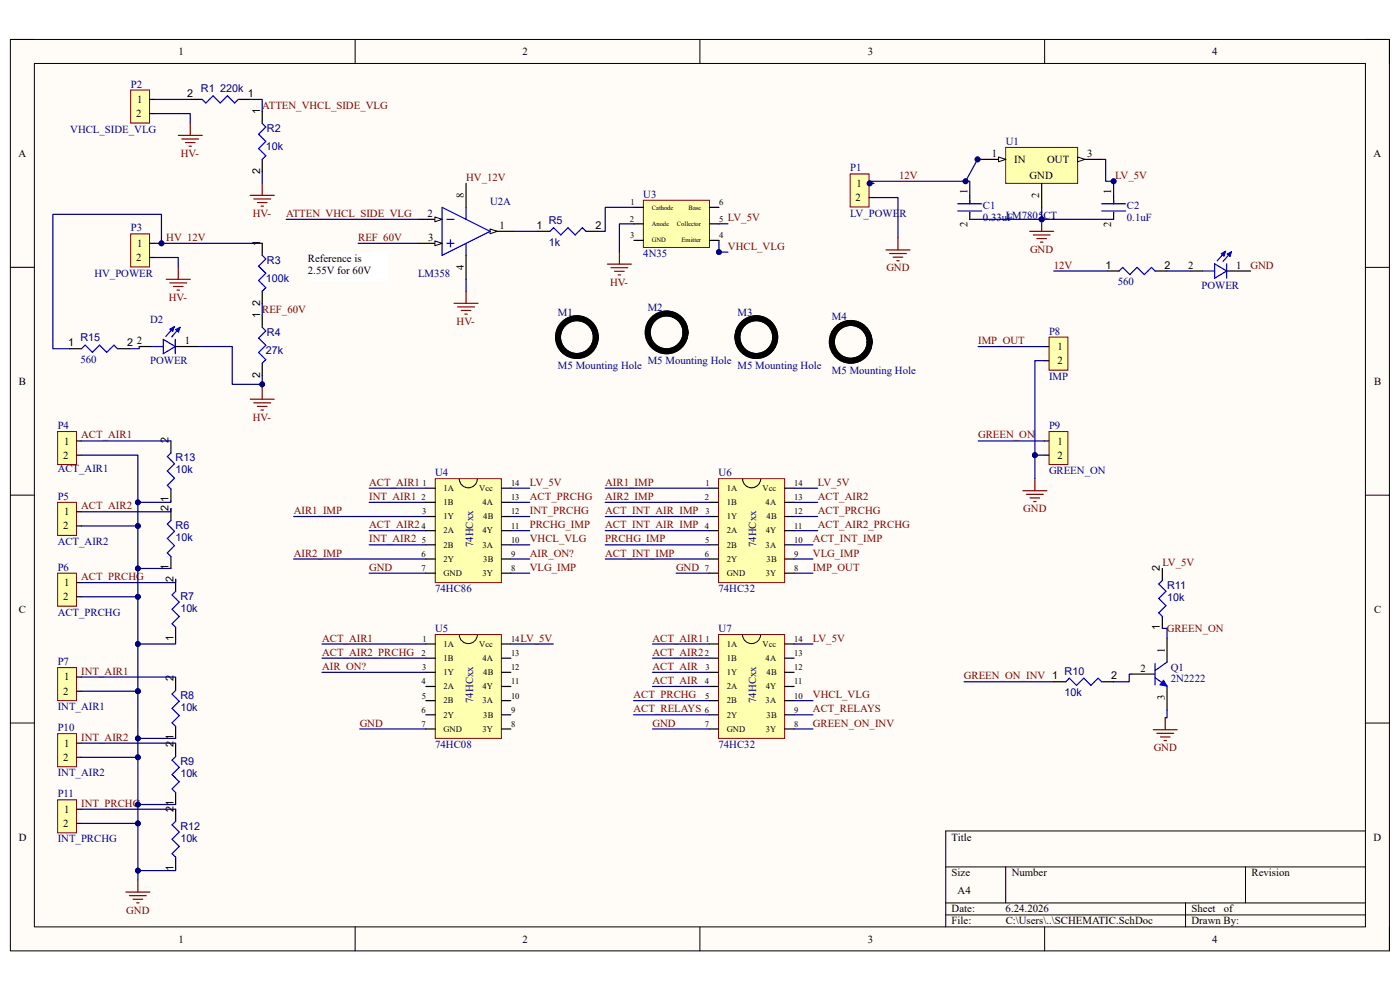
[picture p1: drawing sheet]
<svg xmlns="http://www.w3.org/2000/svg" width="297mm" height="210mm" viewBox="0 0 297 210" stroke-linecap="round" stroke-linejoin="round" font-family="sans-serif">
<path d="M2.2 8.4h292.6v193.3h-292.6z" fill-rule="evenodd" fill="#fffcf8"/>
<path d="M2.2 8.4h292.6v193.3h-292.6z" fill="none" stroke="#000" stroke-width=".21"/>
<path d="M7.3 13.5h282.4v183.1h-282.4z" fill-rule="evenodd" fill="#fffcf8"/>
<g fill="none" stroke="#000" stroke-width=".21">
<path d="M2.2 8.4h5.1M7.3 13.5h282.4v183.1h-282.4zM75.3 8.4v5.1M148.5 8.4v5.1M221.6 8.4v5.1M289.7 8.4h5.1v5.1M2.2 56.7h5.1M289.7 56.7h5.1M2.2 105h5.1M289.7 105.1h5.1M2.2 153.4h5.1M289.7 153.4h5.1"/>
<path d="M289.7 176.3h-89.1v20.3M75.3 196.6v5.1M148.5 196.6v5.1M200.6 183.9h89.1M200.6 191.5h89.1M200.6 194.1h89.1M213.4 183.9v7.6M221.6 196.6v5.1M251.5 191.5v5.1M264.2 183.9v7.6M294.8 196.6v5.1"/>
</g>
<path d="M180.4 36.9h4v7h-4z" fill-rule="evenodd" fill="#ffffb0"/>
<path d="M180.4 36.9h4v7h-4z" fill="none" stroke="#800000" stroke-width=".21"/>
<path d="M184.4 38.9h1M184.4 41.9h1M205.7 41.4v1.8M205.7 45v1.5M236.3 41.4v1.8M236.3 45v1.5" fill="none" stroke="#000" stroke-width=".25"/>
<path d="M203.2 43.2h5.1M203.2 44.8h5.1M205.7 42.5v.7M205.7 45v.3M233.7 43.2h5.1M233.7 44.8h5.1M236.3 42.5v.7M236.3 45v.3" fill="none" stroke="#00f" stroke-width=".25"/>
<path d="M27.7 19.1h4v7h-4z" fill-rule="evenodd" fill="#ffffb0"/>
<path d="M27.7 19.1h4v7h-4z" fill="none" stroke="#800000" stroke-width=".21"/>
<path d="M31.7 21.1h1M31.7 24.1h1M40.4 21.1h2.5M50.5 21.1h2.6M55.6 23.6v2.6M55.6 33.8v2.6" fill="none" stroke="#000" stroke-width=".25"/>
<path d="M42.9 21.1l.8 .8 1.5-1.6 1.5 1.6 1.5-1.6 1.6 1.6 .7-.8M55.6 26.2l.8 .7-1.5 1.6 1.5 1.5-1.5 1.5 1.5 1.5-.8 .8" fill="none" stroke="#00f" stroke-width=".25"/>
<path d="M218.5 49.1h5M219.2 49.8h3.6M220 50.6h2M220.7 51.4h.5M221 46.5v2.6" fill="none" stroke="#800000" stroke-width=".25"/>
<circle cx="221" cy="46.5" r=".51" fill="#000080"/>
<circle cx="221" cy="46.5" r=".51" fill="none" stroke="#000080" stroke-width=".21"/>
<path d="M37.8 28.7h5.1M38.6 29.5h3.5M39.3 30.2h2.1M40.1 31h.5M40.4 26.2v2.5M55.6 38.9v2.5M53.1 41.4h5.1M53.8 42.2h3.6M54.6 43h2M55.4 43.7h.5" fill="none" stroke="#800000" stroke-width=".25"/>
<path d="M88.7 51.6h5.1" fill="none" stroke="#000" stroke-width=".25"/>
<path d="M92.3 51.1l1.5 .5-1.5 .5z" fill="#f8fcff"/>
<path d="M92.3 51.1l1.5 .5-1.5 .5z" fill="none" stroke="#000" stroke-width=".21"/>
<path d="M88.7 46.5h5.1" fill="none" stroke="#000" stroke-width=".25"/>
<path d="M92.3 46l1.5 .5-1.5 .5z" fill="#f8fcff"/>
<path d="M92.3 46l1.5 .5-1.5 .5z" fill="none" stroke="#000" stroke-width=".21"/>
<path d="M104 49.1h5.1" fill="none" stroke="#000" stroke-width=".25"/>
<path d="M104 48.6l1.5 .5-1.5 .5z" fill="#f8fcff"/>
<path d="M104 48.6l1.5 .5-1.5 .5z" fill="none" stroke="#000" stroke-width=".21"/>
<path d="M93.8 44l10.2 5.1-10.2 5.1zM94.8 46.5h1.5M94.8 51.6h1.5M95.6 50.9v1.5M98.9 44v2.5M98.9 51.6v2.6" fill="none" stroke="#00f" stroke-width=".25"/>
<path d="M98.9 38.9v5.1M98.9 54.2v5.1" fill="none" stroke="#000" stroke-width=".25"/>
<path d="M27.7 49.6h4v7h-4z" fill-rule="evenodd" fill="#ffffb0"/>
<path d="M27.7 49.6h4v7h-4z" fill="none" stroke="#800000" stroke-width=".21"/>
<path d="M31.7 51.6h1M31.7 54.6h1M55.6 51.6v2.6M55.6 61.8v2.5M55.6 66.9v2.5M55.6 77.1v2.5" fill="none" stroke="#000" stroke-width=".25"/>
<g fill="none" stroke="#800000" stroke-width=".25">
<path d="M35.3 59.3h5.1M37.8 56.7v2.6M36 60h3.6M36.8 60.8h2M37.6 61.5h.5M96.3 64.3h5.1M97.1 65.1h3.6M97.9 65.9h2M98.6 66.6h.5M98.9 61.8v2.5M53.1 84.7h5.1M53.8 85.5h3.6"/>
<path d="M54.6 86.2h2M55.4 87h.5M55.6 82.1v2.6"/>
</g>
<path d="M55.6 54.2l.8 .7-1.5 1.6 1.5 1.5-1.5 1.5 1.5 1.5-.8 .8M55.6 69.4l.8 .8-1.5 1.5 1.5 1.5-1.5 1.6 1.5 1.5-.8 .8" fill="none" stroke="#00f" stroke-width=".25"/>
<path d="M136.5 42.5h14v10h-14z" fill-rule="evenodd" fill="#ffffb0"/>
<path d="M136.5 42.5h14v10h-14z" fill="none" stroke="#800000" stroke-width=".21"/>
<path d="M114.1 49.1h2.6M124.3 49.1h2.6M134.5 44h2M134.5 51h2M134.5 47.5h2M150.5 44h2M150.5 51h2M150.5 47.5h2" fill="none" stroke="#000" stroke-width=".25"/>
<path d="M116.7 49.1l.7-.8 1.6 1.5 1.5-1.5 1.5 1.5 1.5-1.5 .8 .8" fill="none" stroke="#00f" stroke-width=".25"/>
<path d="M92.3 101.6h14.1v22h-14.1z" fill-rule="evenodd" fill="#ffffb0"/>
<path d="M92.3 101.6h14.1v22h-14.1z" fill="none" stroke="#800000" stroke-width=".21"/>
<g fill="none" stroke="#000" stroke-width=".25">
<path d="M90.3 118.6h2M90.3 115.6h2M90.3 112.6h2M90.3 109.6h2M90.3 106.6h2M90.3 103.6h2M106.4 118.6h2M106.4 115.6h2M106.4 112.6h2M106.4 109.6h2M106.4 106.6h2M106.4 103.6h2"/>
<path d="M90.3 121.6h2M106.4 121.6h2"/>
</g>
<path d="M97.4 101.6a1.92 1.92 0 0 0 1.9 1.9 1.92 1.92 0 0 0 2-1.8" fill="none" stroke="#000" stroke-width=".21"/>
<path d="M152.4 101.6h14.1v22h-14.1z" fill-rule="evenodd" fill="#ffffb0"/>
<path d="M152.4 101.6h14.1v22h-14.1z" fill="none" stroke="#800000" stroke-width=".21"/>
<g fill="none" stroke="#000" stroke-width=".25">
<path d="M150.4 118.6h2M150.4 115.6h2M150.4 112.6h2M150.4 109.6h2M150.4 106.6h2M150.4 103.6h2M166.5 118.6h2M166.5 115.6h2M166.5 112.6h2M166.5 109.6h2M166.5 106.6h2M166.5 103.6h2"/>
<path d="M150.4 121.6h2M166.5 121.6h2"/>
</g>
<path d="M157.5 101.6a1.92 1.92 0 0 0 1.9 1.9 1.92 1.92 0 0 0 2-1.8" fill="none" stroke="#000" stroke-width=".21"/>
<path d="M92.3 134.6h14.1v22h-14.1z" fill-rule="evenodd" fill="#ffffb0"/>
<path d="M92.3 134.6h14.1v22h-14.1z" fill="none" stroke="#800000" stroke-width=".21"/>
<g fill="none" stroke="#000" stroke-width=".25">
<path d="M90.3 139.6h2M90.3 136.6h2M106.4 139.6h2M106.4 136.6h2M246.6 120.6v2.5M246.6 130.8v2.5M90.3 154.6h2M90.3 151.6h2M90.3 148.6h2M90.3 145.6h2M90.3 142.6h2M106.4 154.6h2"/>
<path d="M106.4 151.6h2M106.4 148.6h2M106.4 145.6h2M106.4 142.6h2M223.6 144.6h2.5M233.7 144.6h2.6"/>
</g>
<path d="M97.4 134.7a1.92 1.92 0 0 0 1.9 1.8 1.92 1.92 0 0 0 2-1.8" fill="none" stroke="#000" stroke-width=".21"/>
<path d="M246.6 123.1l-.8 .8 1.6 1.5-1.6 1.5 1.6 1.6-1.6 1.5 .8 .8M226.1 144.6l.8-.7 1.5 1.5 1.5-1.5 1.5 1.5 1.6-1.5 .7 .7" fill="none" stroke="#00f" stroke-width=".25"/>
<path d="M244.7 154.8h5.1M245.4 155.6h3.6M246.2 156.3h2M247 157.1h.5M247.2 152.3v2.5" fill="none" stroke="#800000" stroke-width=".25"/>
<path d="M222.6 71.5h4v7h-4z" fill-rule="evenodd" fill="#ffffb0"/>
<path d="M222.6 71.5h4v7h-4z" fill="none" stroke="#800000" stroke-width=".21"/>
<path d="M221.6 73.5h1M221.6 76.5h1" fill="none" stroke="#000" stroke-width=".25"/>
<path d="M222.6 91.5h4v7.1h-4z" fill-rule="evenodd" fill="#ffffb0"/>
<path d="M222.6 91.5h4v7.1h-4z" fill="none" stroke="#800000" stroke-width=".21"/>
<path d="M221.6 93.5h1M221.6 96.6h1" fill="none" stroke="#000" stroke-width=".25"/>
<path d="M217 104.1h5.1M217.8 104.9h3.5M218.5 105.6h2.1M219.3 106.4h.5M219.6 101.6v2.5" fill="none" stroke="#800000" stroke-width=".25"/>
<path d="M65.3 53.5h17v6h-17z" fill-rule="evenodd" fill="#fff"/>
<path d="M65.3 53.5h17v6h-17z" fill="none" stroke="#fff" stroke-width=".21"/>
<g fill="none" stroke="#000" stroke-width="1.3">
<circle cx="122.4" cy="71.5" r="4"/>
<circle cx="141.4" cy="70.5" r="4"/>
<circle cx="160.5" cy="71.5" r="4"/>
<circle cx="180.5" cy="72.5" r="4"/>
</g>
<path d="M122.4 75.5h.5M141.4 74.5h.5M160.5 75.5h.5M180.5 76.5h.5" fill="none" stroke="#000" stroke-width=".25"/>
<path d="M12.2 91.5h4v7.1h-4z" fill-rule="evenodd" fill="#ffffb0"/>
<path d="M12.2 91.5h4v7.1h-4z" fill="none" stroke="#800000" stroke-width=".21"/>
<path d="M16.2 93.5h1M16.2 96.6h1" fill="none" stroke="#000" stroke-width=".25"/>
<path d="M12.2 106.6h4v7h-4z" fill-rule="evenodd" fill="#ffffb0"/>
<path d="M12.2 106.6h4v7h-4z" fill="none" stroke="#800000" stroke-width=".21"/>
<path d="M16.2 108.6h1M16.2 111.6h1" fill="none" stroke="#000" stroke-width=".25"/>
<path d="M12.2 121.6h4v7h-4z" fill-rule="evenodd" fill="#ffffb0"/>
<path d="M12.2 121.6h4v7h-4z" fill="none" stroke="#800000" stroke-width=".21"/>
<path d="M16.2 123.6h1M16.2 126.6h1" fill="none" stroke="#000" stroke-width=".25"/>
<path d="M12.2 141.6h4v7h-4z" fill-rule="evenodd" fill="#ffffb0"/>
<path d="M12.2 141.6h4v7h-4z" fill="none" stroke="#800000" stroke-width=".21"/>
<path d="M16.2 143.6h1M16.2 146.6h1" fill="none" stroke="#000" stroke-width=".25"/>
<path d="M12.2 155.6h4v7.1h-4z" fill-rule="evenodd" fill="#ffffb0"/>
<path d="M12.2 155.6h4v7.1h-4z" fill="none" stroke="#800000" stroke-width=".21"/>
<path d="M16.2 157.6h1M16.2 160.6h1" fill="none" stroke="#000" stroke-width=".25"/>
<path d="M12.2 169.7h4v7h-4z" fill-rule="evenodd" fill="#ffffb0"/>
<path d="M12.2 169.7h4v7h-4z" fill="none" stroke="#800000" stroke-width=".21"/>
<path d="M16.2 171.7h1M16.2 174.7h1" fill="none" stroke="#000" stroke-width=".25"/>
<path d="M26.7 189.2h5.1M27.5 190h3.5M28.2 190.8h2.1M29 191.5h.5M29.3 186.7v2.5" fill="none" stroke="#800000" stroke-width=".25"/>
<path d="M152.4 134.6h14.1v22h-14.1z" fill-rule="evenodd" fill="#ffffb0"/>
<path d="M152.4 134.6h14.1v22h-14.1z" fill="none" stroke="#800000" stroke-width=".21"/>
<g fill="none" stroke="#000" stroke-width=".25">
<path d="M36.3 93.5v2.6M36.3 103.7v2.6M36.3 107.9v2.5M36.3 118v2.6M37.3 122.9v2.5M37.3 133.1v2.5M150.4 139.6h2M150.4 136.6h2M166.5 139.6h2M166.5 136.6h2M247.6 135.4v5.1M37.3 143.9v2.6"/>
<path d="M37.3 154.1v2.5M37.3 157.9v2.6M150.4 154.6h2M150.4 151.6h2M150.4 148.6h2M150.4 145.6h2M150.4 142.6h2M166.5 154.6h2M166.5 151.6h2M166.5 148.6h2M166.5 145.6h2M166.5 142.6h2"/>
<path d="M240 143h5M247.6 145.6v5M37.3 168.1v2.6M37.3 171.7v2.5M37.3 181.8v2.6"/>
</g>
<path d="M157.5 134.7a1.92 1.92 0 0 0 1.9 1.8 1.92 1.92 0 0 0 2-1.8" fill="none" stroke="#000" stroke-width=".21"/>
<path d="M36.3 96.1l-.8 .8 1.5 1.5-1.5 1.5 1.5 1.5-1.5 1.6 .8 .7M36.3 110.4l-.8 .8 1.5 1.5-1.5 1.5 1.5 1.6-1.5 1.5 .8 .7M37.3 125.4l-.8 .8 1.5 1.5-1.5 1.6 1.5 1.5-1.5 1.5 .8 .8M37.3 146.5l-.8 .7 1.5 1.6-1.5 1.5 1.5 1.5-1.5 1.5 .8 .8M245 143.8l2.6 1.8M245 140.7v4.6M247.6 140.5l-2.6 1.7M37.3 160.5l-.8 .8 1.5 1.5-1.5 1.5 1.5 1.5-1.5 1.6 .8 .7M37.3 174.2l-.8 .8 1.5 1.5-1.5 1.5 1.5 1.6-1.5 1.5 .8 .7" fill="none" stroke="#00f" stroke-width=".25"/>
<path d="M128.9 56h5M129.6 56.8h3.6M130.4 57.6h2M131.2 58.3h.5M131.4 53.5v2.5M188 53h5.1M188.7 53.8h3.6M189.5 54.6h2M190.2 55.3h.6M190.5 50.5v2.5" fill="none" stroke="#800000" stroke-width=".25"/>
<path d="M246.8 144.3l.8 1.3-1.5-.3z" fill="#00f"/>
<path d="M246.8 144.3l.8 1.3-1.5-.3z" fill="none" stroke="#00f" stroke-width=".21"/>
<g fill="none" stroke="#00f" stroke-width=".25">
<path d="M237.4 57.5l.8-.8 1.5 1.6 1.5-1.6 1.6 1.6 1.5-1.6 .7 .8M255.1 57.5h2.6M257.7 56l2.5 1.5-2.5 1.5zM259.5 53.7l-.2 .2M259.6 53.6h.1v.7M260 53.3l-1.8 2.1M260 53.3l-.9 .5 .6 .5M260 53.3l-.3 1M260.2 56v3M260.8 53.8l-.3 .2M260.8 53.6h.1v.8M261.2 53.4l-1.7 2.1"/>
<path d="M261.2 53.4l-.8 .5 .5 .5M261.2 53.4l-.3 1M17.3 74l.8-.8 1.5 1.5 1.5-1.5 1.5 1.5 1.6-1.5 .7 .8M32.1 73.5h2.5M34.6 72l2.6 1.5-2.6 1.5zM36.5 69.7l-.3 .2M36.5 69.6h.1v.7M36.9 69.3l-1.7 2.1M36.9 69.3l-.8 .5 .5 .5M36.9 69.3l-.3 1M37.2 72v3M37.7 69.8l-.2 .2"/>
<path d="M37.8 69.7h.1v.7M38.2 69.4l-1.8 2.1M38.2 69.4l-.9 .5 .6 .5M38.2 69.4l-.3 1"/>
</g>
<path d="M234.9 57.5h2.5M245 57.5h2.6M252.6 57.5h2.5M260.2 57.5h5.1M14.8 74h2.5M24.9 74h2.6M29.5 73.5h2.6M37.2 73.5h5.1" fill="none" stroke="#000" stroke-width=".25"/>
<path d="M213.4 31.3h15.2v7.6h-15.2z" fill-rule="evenodd" fill="#ffffb0"/>
<path d="M213.4 31.3h15.2v7.6h-15.2z" fill="none" stroke="#800000" stroke-width=".21"/>
<path d="M208.3 33.8h5.1" fill="none" stroke="#000" stroke-width=".25"/>
<path d="M211.8 33.3l1.6 .5-1.6 .5z" fill="#f8fcff"/>
<path d="M211.8 33.3l1.6 .5-1.6 .5z" fill="none" stroke="#000" stroke-width=".21"/>
<path d="M221 38.9v5.1M228.6 33.8h5.1" fill="none" stroke="#000" stroke-width=".25"/>
<path d="M228.6 33.3l1.5 .5-1.5 .5z" fill="#f8fcff"/>
<path d="M228.6 33.3l1.5 .5-1.5 .5z" fill="none" stroke="#000" stroke-width=".21"/>
<path d="M221 44v2.5h-15.3" fill="none" stroke="#000080" stroke-width=".25"/>
<circle cx="221" cy="46.5" r=".51" fill="#000080"/>
<circle cx="221" cy="46.5" r=".51" fill="none" stroke="#000080" stroke-width=".21"/>
<path d="M221 46.5h15.3" fill="none" stroke="#000080" stroke-width=".25"/>
<circle cx="221" cy="46.5" r=".51" fill="#000080"/>
<circle cx="221" cy="46.5" r=".51" fill="none" stroke="#000080" stroke-width=".21"/>
<path d="M32.7 24.1h7.7v2.1M32.7 21.1h7.7M55.6 36.4v2.5M32.7 54.6h5.1v2.1M32.7 51.6h22.9M55.6 64.3v2.6" fill="none" stroke="#000080" stroke-width=".25"/>
<circle cx="34.3" cy="51.6" r=".51" fill="#000080"/>
<circle cx="34.3" cy="51.6" r=".51" fill="none" stroke="#000080" stroke-width=".21"/>
<path d="M55.6 79.6v2.5" fill="none" stroke="#000080" stroke-width=".25"/>
<circle cx="55.6" cy="81.5" r=".51" fill="#000080"/>
<circle cx="55.6" cy="81.5" r=".51" fill="none" stroke="#000080" stroke-width=".21"/>
<g fill="none" stroke="#000080" stroke-width=".25">
<path d="M53.1 21.1h2.5v2.5M60.7 46.5h28M76 51.6h12.7M98.9 59.3v2.5M109.1 49.1h5M152.4 53.5h2M154.4 47.5h-1.9M62.3 118.6h28M62.3 109.6h28M78.3 103.6h12M78.3 106.6h12M78.3 112.6h12"/>
<path d="M78.3 115.6h12M108.4 103.6h4M108.4 115.6h4M108.4 118.6h4M128.4 106.6h22M128.4 109.6h22M128.4 112.6h22M128.4 115.6h22M128.4 118.6h22M128.4 103.6h22M168.5 103.6h5M68.3 136.6h22"/>
<path d="M68.3 139.6h22M78.3 121.6h12M108.4 136.6h9M108.4 121.6h4M143.4 121.6h7M68.3 142.6h22M76.3 154.6h14"/>
</g>
<circle cx="152.5" cy="53.5" r=".51" fill="#000080"/>
<circle cx="152.5" cy="53.5" r=".51" fill="none" stroke="#000080" stroke-width=".21"/>
<path d="M152.5 51v2.5" fill="none" stroke="#000080" stroke-width=".25"/>
<circle cx="152.5" cy="53.5" r=".51" fill="#000080"/>
<circle cx="152.5" cy="53.5" r=".51" fill="none" stroke="#000080" stroke-width=".21"/>
<path d="M221.6 76.5h-2v20.1M204.5 144.6h19.1" fill="none" stroke="#000080" stroke-width=".25"/>
<circle cx="219.6" cy="96.6" r=".51" fill="#000080"/>
<circle cx="219.6" cy="96.6" r=".51" fill="none" stroke="#000080" stroke-width=".21"/>
<path d="M207.5 93.5h14.1M221.6 96.6h-2v5" fill="none" stroke="#000080" stroke-width=".25"/>
<circle cx="219.6" cy="96.6" r=".51" fill="#000080"/>
<circle cx="219.6" cy="96.6" r=".51" fill="none" stroke="#000080" stroke-width=".21"/>
<path d="M207.5 73.5h14.1M17.2 96.6h12v15" fill="none" stroke="#000080" stroke-width=".25"/>
<circle cx="29.2" cy="106.6" r=".51" fill="#000080"/>
<circle cx="29.2" cy="106.6" r=".51" fill="none" stroke="#000080" stroke-width=".21"/>
<circle cx="29.2" cy="111.6" r=".51" fill="#000080"/>
<circle cx="29.2" cy="111.6" r=".51" fill="none" stroke="#000080" stroke-width=".21"/>
<path d="M29.2 146.6v14" fill="none" stroke="#000080" stroke-width=".25"/>
<circle cx="29.2" cy="160.7" r=".51" fill="#000080"/>
<circle cx="29.2" cy="160.7" r=".51" fill="none" stroke="#000080" stroke-width=".21"/>
<circle cx="29.2" cy="156.6" r=".51" fill="#000080"/>
<circle cx="29.2" cy="156.6" r=".51" fill="none" stroke="#000080" stroke-width=".21"/>
<circle cx="29.2" cy="146.6" r=".51" fill="#000080"/>
<circle cx="29.2" cy="146.6" r=".51" fill="none" stroke="#000080" stroke-width=".21"/>
<path d="M17.2 174.7h12.1" fill="none" stroke="#000080" stroke-width=".25"/>
<circle cx="29.3" cy="174.7" r=".51" fill="#000080"/>
<circle cx="29.3" cy="174.7" r=".51" fill="none" stroke="#000080" stroke-width=".21"/>
<path d="M17.2 111.6h12v15" fill="none" stroke="#000080" stroke-width=".25"/>
<circle cx="29.2" cy="126.6" r=".51" fill="#000080"/>
<circle cx="29.2" cy="126.6" r=".51" fill="none" stroke="#000080" stroke-width=".21"/>
<circle cx="29.2" cy="120.6" r=".51" fill="#000080"/>
<circle cx="29.2" cy="120.6" r=".51" fill="none" stroke="#000080" stroke-width=".21"/>
<circle cx="29.2" cy="111.6" r=".51" fill="#000080"/>
<circle cx="29.2" cy="111.6" r=".51" fill="none" stroke="#000080" stroke-width=".21"/>
<path d="M17.2 126.6h12v20" fill="none" stroke="#000080" stroke-width=".25"/>
<circle cx="29.2" cy="126.6" r=".51" fill="#000080"/>
<circle cx="29.2" cy="126.6" r=".51" fill="none" stroke="#000080" stroke-width=".21"/>
<circle cx="29.2" cy="136.6" r=".51" fill="#000080"/>
<circle cx="29.2" cy="136.6" r=".51" fill="none" stroke="#000080" stroke-width=".21"/>
<circle cx="29.2" cy="146.6" r=".51" fill="#000080"/>
<circle cx="29.2" cy="146.6" r=".51" fill="none" stroke="#000080" stroke-width=".21"/>
<path d="M17.2 146.6h12" fill="none" stroke="#000080" stroke-width=".25"/>
<circle cx="29.2" cy="146.6" r=".51" fill="#000080"/>
<circle cx="29.2" cy="146.6" r=".51" fill="none" stroke="#000080" stroke-width=".21"/>
<path d="M17.2 160.7h12.1v26" fill="none" stroke="#000080" stroke-width=".25"/>
<circle cx="29.2" cy="160.7" r=".51" fill="#000080"/>
<circle cx="29.2" cy="160.7" r=".51" fill="none" stroke="#000080" stroke-width=".21"/>
<circle cx="29.2" cy="170.7" r=".51" fill="#000080"/>
<circle cx="29.2" cy="170.7" r=".51" fill="none" stroke="#000080" stroke-width=".21"/>
<circle cx="29.3" cy="174.7" r=".51" fill="#000080"/>
<circle cx="29.3" cy="174.7" r=".51" fill="none" stroke="#000080" stroke-width=".21"/>
<circle cx="29.3" cy="184.7" r=".51" fill="#000080"/>
<circle cx="29.3" cy="184.7" r=".51" fill="none" stroke="#000080" stroke-width=".21"/>
<g fill="none" stroke="#000080" stroke-width=".25">
<path d="M17.2 93.5h19.1M36.3 106.3v.3h-7.1M108.4 106.6h4M108.4 109.6h4M108.4 112.6h4M168.5 115.6h4M168.5 118.6h4M168.5 109.6h5M168.5 106.6h5M168.5 112.6h5M138.4 136.6h12M138.4 139.6h12"/>
<path d="M168.5 121.6h4M168.5 136.6h4M134.4 148.6h16M134.4 151.6h16M138.4 142.6h12M138.4 145.6h12M138.4 154.6h12M168.5 151.6h4M168.5 148.6h4M168.5 154.6h4"/>
</g>
<circle cx="29.2" cy="106.6" r=".51" fill="#000080"/>
<circle cx="29.2" cy="106.6" r=".51" fill="none" stroke="#000080" stroke-width=".21"/>
<path d="M36.3 107.9v.7h-19.1M29.2 120.6h7.1" fill="none" stroke="#000080" stroke-width=".25"/>
<circle cx="29.2" cy="120.6" r=".51" fill="#000080"/>
<circle cx="29.2" cy="120.6" r=".51" fill="none" stroke="#000080" stroke-width=".21"/>
<path d="M37.3 122.9v.7h-20.1M37.3 135.6v1h-8.1" fill="none" stroke="#000080" stroke-width=".25"/>
<circle cx="29.2" cy="136.6" r=".51" fill="#000080"/>
<circle cx="29.2" cy="136.6" r=".51" fill="none" stroke="#000080" stroke-width=".21"/>
<path d="M17.2 143.6h20.1v.3M29.2 156.6h8.1" fill="none" stroke="#000080" stroke-width=".25"/>
<circle cx="29.2" cy="156.6" r=".51" fill="#000080"/>
<circle cx="29.2" cy="156.6" r=".51" fill="none" stroke="#000080" stroke-width=".21"/>
<path d="M17.2 157.6h20.1v.3M29.2 170.7h8.1" fill="none" stroke="#000080" stroke-width=".25"/>
<circle cx="29.2" cy="170.7" r=".51" fill="#000080"/>
<circle cx="29.2" cy="170.7" r=".51" fill="none" stroke="#000080" stroke-width=".21"/>
<path d="M17.2 171.7h20.1M37.3 184.4v.3h-8" fill="none" stroke="#000080" stroke-width=".25"/>
<circle cx="29.3" cy="184.7" r=".51" fill="#000080"/>
<circle cx="29.3" cy="184.7" r=".51" fill="none" stroke="#000080" stroke-width=".21"/>
<path d="M34.3 51.6v-6.1h-23.1v28.5h3.6M134.5 44h-6.1v5.1h-1.5M134.5 47.5h-3.1v6M185.4 41.9h5.1v8.6M223.6 57.5h11.3M247.6 57.5h5M29.5 73.5v.5h-2M246.6 133.3h1v2.1M240 143h-.4v1.6h-3.3M247.6 150.6v1.7h-.4" fill="none" stroke="#000080" stroke-width=".25"/>
<circle cx="34.3" cy="51.6" r=".51" fill="#000080"/>
<circle cx="34.3" cy="51.6" r=".51" fill="none" stroke="#000080" stroke-width=".21"/>
<path d="M42.3 73.5h7v8h6.3" fill="none" stroke="#000080" stroke-width=".25"/>
<circle cx="55.6" cy="81.5" r=".51" fill="#000080"/>
<circle cx="55.6" cy="81.5" r=".51" fill="none" stroke="#000080" stroke-width=".21"/>
<path d="M184.4 38.9h1" fill="none" stroke="#000080" stroke-width=".25"/>
<circle cx="184.5" cy="38.9" r=".51" fill="#000080"/>
<circle cx="184.5" cy="38.9" r=".51" fill="none" stroke="#000080" stroke-width=".21"/>
<path d="M207.3 33.8h1" fill="none" stroke="#000080" stroke-width=".25"/>
<circle cx="207.4" cy="33.8" r=".51" fill="#000080"/>
<circle cx="207.4" cy="33.8" r=".51" fill="none" stroke="#000080" stroke-width=".21"/>
<path d="M184.5 38.9v-.4h21.2v2.9" fill="none" stroke="#000080" stroke-width=".25"/>
<circle cx="184.5" cy="38.9" r=".51" fill="#000080"/>
<circle cx="184.5" cy="38.9" r=".51" fill="none" stroke="#000080" stroke-width=".21"/>
<circle cx="204.8" cy="38.5" r=".51" fill="#000080"/>
<circle cx="204.8" cy="38.5" r=".51" fill="none" stroke="#000080" stroke-width=".21"/>
<path d="M207.4 33.8l-2.6 4.7" fill="none" stroke="#000080" stroke-width=".25"/>
<circle cx="207.4" cy="33.8" r=".51" fill="#000080"/>
<circle cx="207.4" cy="33.8" r=".51" fill="none" stroke="#000080" stroke-width=".21"/>
<circle cx="204.8" cy="38.5" r=".51" fill="#000080"/>
<circle cx="204.8" cy="38.5" r=".51" fill="none" stroke="#000080" stroke-width=".21"/>
<path d="M236.3 38.5v2.9" fill="none" stroke="#000080" stroke-width=".25"/>
<circle cx="236.3" cy="38.5" r=".51" fill="#000080"/>
<circle cx="236.3" cy="38.5" r=".51" fill="none" stroke="#000080" stroke-width=".21"/>
<path d="M233.7 33.8h.9v4.7h2" fill="none" stroke="#000080" stroke-width=".25"/>
<circle cx="236.3" cy="38.5" r=".51" fill="#000080"/>
<circle cx="236.3" cy="38.5" r=".51" fill="none" stroke="#000080" stroke-width=".21"/>
<g font-size="2.3">
<text x="37.9" y="11.7">1</text>
<text x="110.9" y="11.7">2</text>
<text x="184.1" y="11.7">3</text>
<text x="257.1" y="11.7">4</text>
<text x="29.1" y="21.8">1</text>
<text x="39.7" y="20.6">2</text>
<text x="52.6" y="20.6">1</text>
<text x="28.9" y="24.8">2</text>
<text x="55.2" y="24.1" transform="rotate(-90 55.2 24.1)">1</text>
<text x="3.9" y="33.3">A</text>
<text x="210.4" y="33.3">1</text>
<text x="215.1" y="34.6">IN</text>
<text x="222.2" y="34.6">OUT</text>
<text x="230.6" y="33.3">3</text>
<text x="291.4" y="33.3">A</text>
<text x="55.2" y="37" transform="rotate(-90 55.2 37)">2</text>
<text x="98.4" y="42" transform="rotate(-90 98.4 42)">8</text>
<text x="181.7" y="39.7">1</text>
<text x="205.2" y="41.2" transform="rotate(-90 205.2 41.2)">1</text>
<text x="218.4" y="37.9">GND</text>
<text x="220.5" y="42" transform="rotate(-90 220.5 42)">2</text>
<text x="235.8" y="41.2" transform="rotate(-90 235.8 41.2)">1</text>
<text x="90.7" y="46">2</text>
<text x="181.5" y="42.7">2</text>
<text x="29.1" y="52.4">1</text>
<text x="55.2" y="52.1" transform="rotate(-90 55.2 52.1)">1</text>
<text x="90.8" y="51.1">3</text>
<text x="106" y="48.6">1</text>
<text x="113.8" y="48.6">1</text>
<text x="126.4" y="48.6">2</text>
<text x="205.2" y="48.1" transform="rotate(-90 205.2 48.1)">2</text>
<text x="235.8" y="48.1" transform="rotate(-90 235.8 48.1)">2</text>
<text x="28.9" y="55.4">2</text>
<text x="65.3" y="55.5">Reference is</text>
<text x="65.3" y="58">2.55V for 60V</text>
<text x="98.4" y="57.3" transform="rotate(-90 98.4 57.3)">4</text>
<text x="234.5" y="57">1</text>
<text x="247.1" y="57">2</text>
<text x="252.1" y="57">2</text>
<text x="262.3" y="57">1</text>
<text x="55.2" y="65" transform="rotate(-90 55.2 65)">2</text>
<text x="55.2" y="67.4" transform="rotate(-90 55.2 67.4)">1</text>
<text x="14.4" y="73.5">1</text>
<text x="27" y="73.5">2</text>
<text x="29" y="73">2</text>
<text x="39.2" y="73">1</text>
<text x="224.3" y="74.3">1</text>
<text x="224.3" y="77.3">2</text>
<text x="4" y="81.6">B</text>
<text x="55.2" y="80.2" transform="rotate(-90 55.2 80.2)">2</text>
<text x="291.5" y="81.6">B</text>
<text x="13.6" y="94.3">1</text>
<text x="35.8" y="94.1" transform="rotate(-90 35.8 94.1)">2</text>
<text x="224.3" y="94.3">1</text>
<text x="13.4" y="97.3">2</text>
<text x="224.3" y="97.3">2</text>
<text x="35.8" y="106.6" transform="rotate(-90 35.8 106.6)">1</text>
<text x="13.4" y="112.3">2</text>
<text x="13.6" y="109.3">1</text>
<text x="35.8" y="108.4" transform="rotate(-90 35.8 108.4)">2</text>
<text x="13.6" y="124.3">1</text>
<text x="35.8" y="120.9" transform="rotate(-90 35.8 120.9)">1</text>
<text x="36.8" y="123.4" transform="rotate(-90 36.8 123.4)">2</text>
<text x="246.1" y="121.1" transform="rotate(-90 246.1 121.1)">2</text>
<text x="4" y="130">C</text>
<text x="13.4" y="127.3">2</text>
<text x="291.5" y="130">C</text>
<text x="36.8" y="135.9" transform="rotate(-90 36.8 135.9)">1</text>
<text x="246.1" y="133.6" transform="rotate(-90 246.1 133.6)">1</text>
<text x="241.9" y="142.5">2</text>
<text x="247.1" y="138.4" transform="rotate(-90 247.1 138.4)">1</text>
<text x="13.4" y="147.4">2</text>
<text x="13.6" y="144.4">1</text>
<text x="36.8" y="144.4" transform="rotate(-90 36.8 144.4)">2</text>
<text x="235.8" y="144.1">2</text>
<text x="247.1" y="148.5" transform="rotate(-90 247.1 148.5)">3</text>
<text x="13.4" y="161.4">2</text>
<text x="13.6" y="158.4">1</text>
<text x="36.8" y="158.5" transform="rotate(-90 36.8 158.5)">2</text>
<text x="36.8" y="157" transform="rotate(-90 36.8 157)">1</text>
<text x="13.6" y="172.4">1</text>
<text x="36.8" y="172.2" transform="rotate(-90 36.8 172.2)">21</text>
<text x="4" y="178.3">D</text>
<text x="13.4" y="175.4">2</text>
<text x="201.9" y="178.3">Title</text>
<text x="291.4" y="178.3">D</text>
<text x="36.8" y="184.7" transform="rotate(-90 36.8 184.7)">1</text>
<text x="201.9" y="185.9">Size</text>
<text x="214.6" y="185.9">Number</text>
<text x="265.5" y="185.9">Revision</text>
<text x="203.2" y="189.7">A4</text>
<text x="201.9" y="193.5">Date:</text>
<text x="201.9" y="196.1">File:</text>
<text x="213.3" y="193.5">6.24.2026</text>
<text x="213.4" y="196.1">C:\Users\..\SCHEMATIC.SchDoc</text>
<text x="252.8" y="193.5">Sheet</text>
<text x="252.8" y="196.1">Drawn By:</text>
<text x="259.6" y="193.5">of</text>
<text x="37.9" y="199.9">1</text>
<text x="110.9" y="199.9">2</text>
<text x="184.1" y="199.9">3</text>
<text x="257.1" y="199.9">4</text>
</g>
<g font-size="2.3" fill="#000080">
<text x="27.7" y="18.6">P2</text>
<text x="42.6" y="19.6">R1 220k</text>
<text x="14.9" y="28.2">VHCL_SIDE_VLG</text>
<text x="56.6" y="28">R2</text>
<text x="56.4" y="31.8">10k</text>
<text x="213.4" y="30.7">U1</text>
<text x="136.5" y="42">U3</text>
<text x="180.3" y="36.4">P1</text>
<text x="104" y="43.5">U2A</text>
<text x="116.4" y="47.5">R5</text>
<text x="180.3" y="45.9">LV_POWER</text>
<text x="208.5" y="44.2">C1</text>
<text x="208.5" y="46.8">0.33uF</text>
<text x="213.4" y="46.5">LM7805CT</text>
<text x="239.1" y="44.2">C2</text>
<text x="239.1" y="46.8">0.1uF</text>
<text x="27.7" y="49.1">P3</text>
<text x="116.4" y="52.2">1k</text>
<text x="20" y="58.7">HV_POWER</text>
<text x="56.4" y="59.8">100k</text>
<text x="56.6" y="56">R3</text>
<text x="88.7" y="58.7">LM358</text>
<text x="136.5" y="54.5">4N35</text>
<text x="137.4" y="66">M2</text>
<text x="237.2" y="60.5">560</text>
<text x="254.9" y="61.3">POWER</text>
<text x="31.8" y="68.6">D2</text>
<text x="56.6" y="71.2">R4</text>
<text x="118.4" y="67">M1</text>
<text x="156.5" y="67">M3</text>
<text x="176.5" y="68">M4</text>
<text x="222.5" y="71">P8</text>
<text x="17.1" y="77">560</text>
<text x="17.1" y="72.4">R15</text>
<text x="31.8" y="77.3">POWER</text>
<text x="56.4" y="75">27k</text>
<text x="137.4" y="77.3">M5 Mounting Hole</text>
<text x="118.4" y="78.3">M5 Mounting Hole</text>
<text x="156.5" y="78.3">M5 Mounting Hole</text>
<text x="176.5" y="79.3">M5 Mounting Hole</text>
<text x="222.5" y="80.6">IMP</text>
<text x="12.2" y="91">P4</text>
<text x="222.5" y="91">P9</text>
<text x="12.2" y="100">ACT_AIR1</text>
<text x="37.3" y="97.9">R13</text>
<text x="37.3" y="100.4">10k</text>
<text x="92.3" y="101">U4</text>
<text x="152.4" y="101">U6</text>
<text x="222.5" y="100.6">GREEN_ON</text>
<text x="12.2" y="106">P5</text>
<text x="37.3" y="112.2">R6</text>
<text x="12.2" y="115.6">ACT_AIR2</text>
<text x="37.3" y="114.7">10k</text>
<text x="100.4" y="116.1" transform="rotate(-90 100.4 116.1)">74HCxx</text>
<text x="160.4" y="116.1" transform="rotate(-90 160.4 116.1)">74HCxx</text>
<text x="12.2" y="121.1">P6</text>
<text x="92.3" y="125.6">74HC86</text>
<text x="152.4" y="125.6">74HC32</text>
<text x="247.6" y="124.9">R11</text>
<text x="12.2" y="130.6">ACT_PRCHG</text>
<text x="38.3" y="127.2">R7</text>
<text x="38.3" y="129.8">10k</text>
<text x="247.6" y="127.5">10k</text>
<text x="92.3" y="134.1">U5</text>
<text x="152.4" y="134.1">U7</text>
<text x="12.2" y="141.1">P7</text>
<text x="225.8" y="143.1">R10</text>
<text x="248.4" y="142.2">Q1</text>
<text x="38.3" y="148.3">R8</text>
<text x="100.4" y="149.1" transform="rotate(-90 100.4 149.1)">74HCxx</text>
<text x="160.4" y="149.1" transform="rotate(-90 160.4 149.1)">74HCxx</text>
<text x="225.8" y="147.7">10k</text>
<text x="248.4" y="144.8">2N2222</text>
<text x="12.2" y="150.7">INT_AIR1</text>
<text x="12.2" y="155.1">P10</text>
<text x="38.3" y="150.8">10k</text>
<text x="92.3" y="158.7">74HC08</text>
<text x="152.4" y="158.7">74HC32</text>
<text x="12.2" y="164.7">INT_AIR2</text>
<text x="38.3" y="162.3">R9</text>
<text x="38.3" y="164.8">10k</text>
<text x="12.2" y="169.2">P11</text>
<text x="12.2" y="178.7">INT_PRCHG</text>
<text x="38.3" y="176">R12</text>
<text x="38.3" y="178.6">10k</text>
</g>
<g font-size="2.3" fill="#800000">
<text x="55.6" y="23.1">ATTEN_VHCL_SIDE_VLG</text>
<text x="38.4" y="33.3">HV-</text>
<text x="98.9" y="38.4">HV_12V</text>
<text x="190.8" y="37.9">12V</text>
<text x="236.6" y="37.9">LV_5V</text>
<text x="53.6" y="46">HV-</text>
<text x="60.7" y="46">ATTEN_VHCL_SIDE_VLG</text>
<text x="154.4" y="46.9">LV_5V</text>
<text x="35.3" y="51.1">HV_12V</text>
<text x="76" y="51.1">REF_60V</text>
<text x="154.4" y="53">VHCL_VLG</text>
<text x="218.5" y="53.6">GND</text>
<text x="188" y="57.6">GND</text>
<text x="223.6" y="57">12V</text>
<text x="265.3" y="57">GND</text>
<text x="35.8" y="63.8">HV-</text>
<text x="129.4" y="60.6">HV-</text>
<text x="55.6" y="66.4">REF_60V</text>
<text x="96.9" y="68.9">HV-</text>
<text x="207.5" y="73">IMP_OUT</text>
<text x="53.6" y="89.3">HV-</text>
<text x="17.2" y="93">ACT_AIR1</text>
<text x="207.5" y="93">GREEN_ON</text>
<text x="78.3" y="103">ACT_AIR1</text>
<text x="78.3" y="106">INT_AIR1</text>
<text x="112.4" y="103">LV_5V</text>
<text x="112.4" y="106">ACT_PRCHG</text>
<text x="128.4" y="103">AIR1_IMP</text>
<text x="128.4" y="106">AIR2_IMP</text>
<text x="173.5" y="103">LV_5V</text>
<text x="173.5" y="106">ACT_AIR2</text>
<text x="17.2" y="108">ACT_AIR2</text>
<text x="62.3" y="109.1">AIR1_IMP</text>
<text x="78.3" y="112.1">ACT_AIR2</text>
<text x="112.4" y="109.1">INT_PRCHG</text>
<text x="112.4" y="112.1">PRCHG_IMP</text>
<text x="128.4" y="109.1">ACT_INT_AIR_IMP</text>
<text x="128.4" y="112.1">ACT_INT_AIR_IMP</text>
<text x="173.5" y="109.1">ACT_PRCHG</text>
<text x="173.5" y="112.1">ACT_AIR2_PRCHG</text>
<text x="217.1" y="108.7">GND</text>
<text x="62.3" y="118.1">AIR2_IMP</text>
<text x="78.3" y="115.1">INT_AIR2</text>
<text x="112.4" y="118.1">AIR_ON?</text>
<text x="112.4" y="115.1">VHCL_VLG</text>
<text x="128.4" y="115.1">PRCHG_IMP</text>
<text x="128.4" y="118.1">ACT_INT_IMP</text>
<text x="172.5" y="118.1">VLG_IMP</text>
<text x="172.5" y="115.1">ACT_INT_IMP</text>
<text x="17.2" y="123.1">ACT_PRCHG</text>
<text x="78.3" y="121.1">GND</text>
<text x="112.4" y="121.1">VLG_IMP</text>
<text x="143.4" y="121.1">GND</text>
<text x="172.5" y="121.1">IMP_OUT</text>
<text x="246.6" y="120.1">LV_5V</text>
<text x="68.3" y="136.1">ACT_AIR1</text>
<text x="110.4" y="136.1">LV_5V</text>
<text x="138.4" y="136.1">ACT_AIR1</text>
<text x="172.5" y="136.1">LV_5V</text>
<text x="247.6" y="134.1">GREEN_ON</text>
<text x="17.2" y="143.1">INT_AIR1</text>
<text x="68.3" y="139.1">ACT_AIR2_PRCHG</text>
<text x="68.3" y="142.1">AIR_ON?</text>
<text x="138.4" y="139.1">ACT_AIR2</text>
<text x="138.4" y="142.1">ACT_AIR</text>
<text x="134.4" y="148.1">ACT_PRCHG</text>
<text x="138.4" y="145.1">ACT_AIR</text>
<text x="172.5" y="148.1">VHCL_VLG</text>
<text x="204.5" y="144.1">GREEN_ON_INV 1</text>
<text x="76.3" y="154.1">GND</text>
<text x="134.4" y="151.1">ACT_RELAYS</text>
<text x="138.4" y="154.1">GND</text>
<text x="172.5" y="151.1">ACT_RELAYS</text>
<text x="172.5" y="154.1">GREEN_ON_INV</text>
<text x="17.2" y="157.1">INT_AIR2</text>
<text x="244.8" y="159.4">GND</text>
<text x="17.2" y="171.2">INT_PRCHG</text>
<text x="26.8" y="193.8">GND</text>
</g>
<g font-size="1.8">
<text x="133.6" y="47.1">2</text>
<text x="133.8" y="43.6">1</text>
<text x="152.6" y="47.1">5</text>
<text x="152.6" y="43.6">6</text>
<text x="133.7" y="50.6">3</text>
<text x="152.6" y="50.6">4</text>
<text x="89.5" y="106.1">2</text>
<text x="89.6" y="103.1">1</text>
<text x="94.1" y="107.1">1B</text>
<text x="94.1" y="104.1">1A</text>
<text x="101.7" y="104.1">Vcc</text>
<text x="102.4" y="107.1">4A</text>
<text x="108.4" y="106.1">13</text>
<text x="108.4" y="103.1">14</text>
<text x="149.6" y="106.1">2</text>
<text x="149.7" y="103.1">1</text>
<text x="154.2" y="107.1">1B</text>
<text x="154.2" y="104.1">1A</text>
<text x="161.8" y="104.1">Vcc</text>
<text x="162.4" y="107.1">4A</text>
<text x="168.5" y="106.1">13</text>
<text x="168.5" y="103.1">14</text>
<text x="89.5" y="112.1">4</text>
<text x="89.5" y="109.1">3</text>
<text x="94.1" y="110.2">1Y</text>
<text x="94.1" y="113.2">2A</text>
<text x="102.4" y="113.2">4Y</text>
<text x="102.5" y="110.2">4B</text>
<text x="108.4" y="112.1">11</text>
<text x="108.4" y="109.1">12</text>
<text x="149.6" y="112.1">4</text>
<text x="149.6" y="109.1">3</text>
<text x="154.2" y="110.2">1Y</text>
<text x="154.2" y="113.2">2A</text>
<text x="162.5" y="113.2">4Y</text>
<text x="162.6" y="110.2">4B</text>
<text x="168.5" y="112.1">11</text>
<text x="168.5" y="109.1">12</text>
<text x="89.5" y="118.2">6</text>
<text x="89.5" y="115.1">5</text>
<text x="94.1" y="116.2">2B</text>
<text x="94.1" y="119.2">2Y</text>
<text x="102.4" y="116.2">3A</text>
<text x="102.5" y="119.2">3B</text>
<text x="108.4" y="118.2">9</text>
<text x="108.4" y="115.1">10</text>
<text x="149.6" y="118.2">6</text>
<text x="149.6" y="115.1">5</text>
<text x="154.2" y="116.2">2B</text>
<text x="154.2" y="119.2">2Y</text>
<text x="162.4" y="116.2">3A</text>
<text x="162.6" y="119.2">3B</text>
<text x="168.5" y="118.2">9</text>
<text x="168.5" y="115.1">10</text>
<text x="89.5" y="121.2">7</text>
<text x="94.1" y="122.2">GND</text>
<text x="102.4" y="122.2">3Y</text>
<text x="108.4" y="121.2">8</text>
<text x="149.6" y="121.2">7</text>
<text x="154.2" y="122.2">GND</text>
<text x="162.5" y="122.2">3Y</text>
<text x="168.5" y="121.2">8</text>
<text x="89.6" y="136.2">1</text>
<text x="94.1" y="137.2">1A</text>
<text x="101.7" y="137.2">Vcc</text>
<text x="108.4" y="136.2">14</text>
<text x="149.7" y="136.2">1</text>
<text x="154.2" y="137.2">1A</text>
<text x="161.8" y="137.2">Vcc</text>
<text x="168.5" y="136.2">14</text>
<text x="89.5" y="139.2">2</text>
<text x="89.5" y="142.2">3</text>
<text x="94.1" y="140.2">1B</text>
<text x="94.1" y="143.2">1Y</text>
<text x="102.4" y="140.2">4A</text>
<text x="102.5" y="143.2">4B</text>
<text x="108.4" y="142.2">12</text>
<text x="108.4" y="139.2">13</text>
<text x="149.6" y="139.2">2</text>
<text x="149.6" y="142.2">3</text>
<text x="154.2" y="140.2">1B</text>
<text x="154.2" y="143.2">1Y</text>
<text x="162.4" y="140.2">4A</text>
<text x="162.6" y="143.2">4B</text>
<text x="168.5" y="142.2">12</text>
<text x="168.5" y="139.2">13</text>
<text x="89.5" y="145.2">4</text>
<text x="89.5" y="148.2">5</text>
<text x="94.1" y="146.2">2A</text>
<text x="94.1" y="149.2">2B</text>
<text x="102.4" y="149.2">3A</text>
<text x="102.4" y="146.2">4Y</text>
<text x="108.4" y="148.2">10</text>
<text x="108.4" y="145.2">11</text>
<text x="149.6" y="145.2">4</text>
<text x="149.6" y="148.2">5</text>
<text x="154.2" y="146.2">2A</text>
<text x="154.2" y="149.2">2B</text>
<text x="162.4" y="149.2">3A</text>
<text x="162.5" y="146.2">4Y</text>
<text x="168.5" y="148.2">10</text>
<text x="168.5" y="145.2">11</text>
<text x="89.5" y="151.2">6</text>
<text x="89.5" y="154.2">7</text>
<text x="94.1" y="152.2">2Y</text>
<text x="94.1" y="155.2">GND</text>
<text x="102.4" y="155.2">3Y</text>
<text x="102.5" y="152.2">3B</text>
<text x="108.4" y="154.2">8</text>
<text x="108.4" y="151.2">9</text>
<text x="149.6" y="151.2">6</text>
<text x="149.6" y="154.2">7</text>
<text x="154.2" y="152.2">2Y</text>
<text x="154.2" y="155.2">GND</text>
<text x="162.5" y="155.2">3Y</text>
<text x="162.6" y="152.2">3B</text>
<text x="168.5" y="154.2">8</text>
<text x="168.5" y="151.2">9</text>
</g>
<g font-size="1.4">
<text x="138.3" y="44.4">Cathode</text>
<text x="138.3" y="47.9">Anode</text>
<text x="143.6" y="47.9">Collector</text>
<text x="146.1" y="44.4">Base</text>
<text x="138.3" y="51.4">GND</text>
<text x="144.6" y="51.4">Emitter</text>
</g>
</svg>
